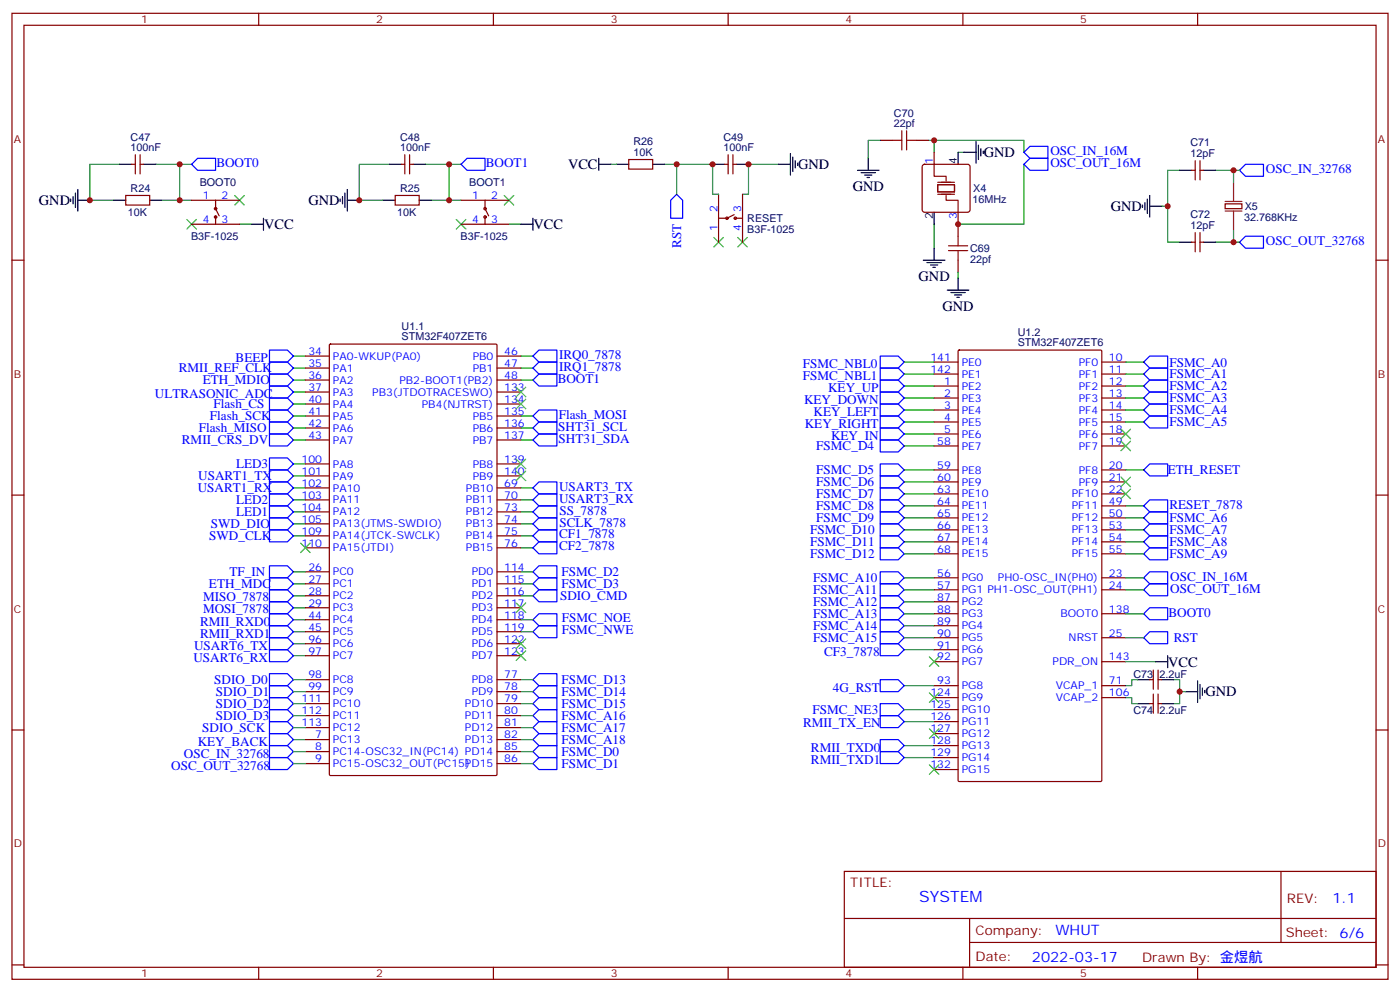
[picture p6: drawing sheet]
<svg xmlns="http://www.w3.org/2000/svg" width="412mm" height="292mm" viewBox="0 0 412 292" stroke-linecap="round" stroke-linejoin="round" font-family="sans-serif">
<g fill="none" stroke="#870000" stroke-width=".35">
<path d="M3.5 3.9h405.4v284.4h-405.4zM7.1 7.4h398.2v277.3h-398.2zM76.2 3.9v3.5M145.3 3.9v3.5M214.5 3.9v3.5M283.6 3.9v3.5M352.8 3.9v3.5M37 57.5h7.1v2.9h-7.1zM38.8 48.4h1.1M39.9 45.5v5.7M41.3 45.5v5.7M41.3 48.4h1"/>
<path d="M56.4 58.9h14.2M63.5 58.9v2.5l1.1 2.1M116.4 57.5h7.1v2.9h-7.1zM118.2 48.4h1M119.2 45.5v5.7M120.6 48.4h1.1M120.6 45.5v5.7M135.8 58.9h14.1M142.9 58.9v2.5l1 2.1M185.2 47h7.1v2.8h-7.1zM211.7 57.2v14.1M213.4 48.4h1.1"/>
<path d="M214.5 45.5v5.7M215.9 48.4h1.1M215.9 45.5v5.7M218.7 57.2v14.1M259.3 41.3h3.5M269.9 41.3h3.5M271.9 48.6l.4-.2h12.7l.5 .2 .3 .5v12.7l-.3 .5-.5 .2h-12.7l-.5-.3-.2-.4v-12.7zM275.2 44.8v3.6M351 50.1h1.1M352.1 47.3v5.7M353.5 47.3v5.7M353.5 50.1h1"/>
<path d="M3.5 76.6h3.6M56.4 66h14.2M63.5 63.5v2.5M135.8 66h14.1M142.9 63.5v2.5M216.3 63.2l-2.2 1h-2.4M216.3 64.2h2.4M282.2 62.5v7M282.2 76.6v3.5M351 71.3h1.1M352.1 68.5v5.6M353.5 68.5v5.6"/>
<path d="M353.5 71.3h1M360.9 60h4.9v1.4h-4.9zM405.3 76.6h3.6M90 104.8h7M90 108.3h7M90 111.9h7M90 115.4h7M90 118.9h7M97.1 101.5l.3-.2h48.6l.4 .2v126.4l-.2 .3-48.8 .1-.3-.2zM146.4 104.8h7.1M146.4 108.3h7.1M146.4 111.9h7.1"/>
<path d="M146.4 115.4h7.1M146.4 118.9h7.1M275.2 113.6h7M275.2 117.2h7M275.2 106.6h7M275.2 110.1h7M282.3 103.2l.3-.2h41.6l.3 .2 .1 126.5-.2 .3h-41.8l-.3-.1zM324.6 113.6h7M324.6 117.2h7M324.6 106.6h7M324.6 110.1h7M90 122.4h7"/>
<path d="M90 126h7M90 129.5h7M90 136.6h7M146.4 122.4h7.1M146.4 126h7.1M146.4 129.5h7.1M146.4 136.6h7.1M275.2 120.7h7M275.2 124.2h7M275.2 127.7h7M275.2 131.3h7M275.2 138.3h7"/>
<path d="M324.6 120.7h7M324.6 124.2h7M324.6 127.7h7M324.6 131.3h7M324.6 138.3h7M3.5 145.7h3.6M90 143.6h7M90 147.1h7M90 150.7h7M90 154.2h7M90 157.7h7M90 140.1h7"/>
<path d="M146.4 143.6h7.1M146.4 147.1h7.1M146.4 150.7h7.1M146.4 154.2h7.1M146.4 157.7h7.1M146.4 140.1h7.1M275.2 141.9h7M275.2 145.4h7M275.2 148.9h7M275.2 152.4h7M275.2 156h7M275.2 159.5h7"/>
<path d="M324.6 141.9h7M324.6 145.4h7M324.6 148.9h7M324.6 152.4h7M324.6 156h7M324.6 159.5h7M405.3 145.7h3.6M90 161.3h7M90 168.3h7M90 171.8h7M90 175.4h7M90 178.9h7"/>
<path d="M146.4 161.3h7.1M146.4 168.3h7.1M146.4 171.8h7.1M146.4 175.4h7.1M146.4 178.9h7.1M275.2 170.1h7M275.2 173.6h7M275.2 177.1h7M275.2 163h7M324.6 170.1h7M324.6 173.6h7M324.6 163h7"/>
<path d="M90 182.4h7M90 185.9h7M90 189.5h7M90 193h7M146.4 182.4h7.1M146.4 185.9h7.1M146.4 189.5h7.1M146.4 193h7.1M275.2 180.7h7M275.2 184.2h7M275.2 187.7h7M275.2 191.2h7"/>
<path d="M275.2 194.8h7M324.6 180.7h7M324.6 187.7h7M324.6 194.8h7M339.7 197.2v5.7M341.1 197.2v5.7M3.5 214.9h3.6M90 217.7h7M90 200.1h7M90 203.6h7M90 207.1h7M90 210.6h7"/>
<path d="M90 214.2h7M146.4 217.7h7.1M146.4 200.1h7.1M146.4 203.6h7.1M146.4 207.1h7.1M146.4 210.6h7.1M146.4 214.2h7.1M275.2 201.8h7M275.2 205.4h7M275.2 208.9h7M275.2 212.4h7M275.2 215.9h7"/>
<path d="M275.2 219.5h7M324.6 201.8h7M324.6 205.4h7M338.7 200.1h1M338.7 207.1h1M339.7 204.3v5.6M341.1 200.1h1.1M341.1 207.1h1.1M341.1 204.3v5.6M405.3 214.9h3.6M90 221.2h7M90 224.8h7"/>
<path d="M146.4 221.2h7.1M146.4 224.8h7.1M275.2 223h7M275.2 226.5h7M248.7 256.5h156.6v28.2h-156.6zM377.3 256.5v20.9M248.7 270.4h156.5M285.6 277.4h119.6M285.6 270.4v14.1M3.5 284h3.6M76.2 284.7v3.6M145.3 284.7v3.6"/>
<path d="M214.5 284.7v3.6M283.6 284.7v3.6M352.8 284.7v3.6M405.3 284h3.6"/>
<circle cx="63.5" cy="63.9" r=".35"/>
<circle cx="63.5" cy="61.4" r=".35"/>
<circle cx="142.9" cy="61.4" r=".35"/>
<circle cx="142.9" cy="63.9" r=".35"/>
<circle cx="214.1" cy="64.2" r=".35"/>
<circle cx="216.6" cy="64.2" r=".35"/>
</g>
<g fill="none" stroke="#3c3" stroke-width=".35">
<path d="M69.1 57.5l2.9 2.9M72 57.5l-2.9 2.9M148.5 57.5l2.8 2.9M151.3 57.5l-2.8 2.9M55 64.6l2.9 2.8M57.9 64.6l-2.9 2.8M134.4 64.6l2.8 2.8M137.2 64.6l-2.8 2.8M210.3 69.9l2.8 2.8M213.1 69.9l-2.8 2.8M217.3 69.9l2.8 2.8M220.1 69.9l-2.8 2.8"/>
<path d="M152 117.5l2.9 2.8M152 114l2.9 2.8M154.9 117.5l-2.9 2.8M154.9 114l-2.9 2.8M152 135.1l2.9 2.9M152 138.7l2.9 2.8M154.9 135.1l-2.9 2.9M154.9 138.7l-2.9 2.8M330.2 126.3l2.8 2.9M330.2 129.9l2.8 2.8M333 126.3l-2.8 2.9M333 129.9l-2.8 2.8"/>
<path d="M88.5 159.8l2.9 2.9M91.4 159.8l-2.9 2.9M330.2 140.4l2.8 2.9M330.2 144l2.8 2.8M333 140.4l-2.8 2.9M333 144l-2.8 2.8M152 177.5l2.9 2.8M154.9 177.5l-2.9 2.8M152 191.6l2.9 2.8M152 188.1l2.9 2.8M154.9 191.6l-2.9 2.8M154.9 188.1l-2.9 2.8"/>
<path d="M273.8 193.4l2.8 2.8M276.6 193.4l-2.8 2.8M273.8 203.9l2.8 2.9M273.8 214.5l2.8 2.8M276.6 203.9l-2.8 2.9M276.6 214.5l-2.8 2.8M273.8 225.1l2.8 2.8M276.6 225.1l-2.8 2.8"/>
</g>
<g fill="none" stroke="#008700" stroke-width=".35">
<path d="M35.3 48.4h-8.8v10.5h7M45.9 48.4h10.5M52.9 48.4v10.5h-5.3M52.9 58.9h3.5M114.7 48.4h-8.9v10.5h7.1M125.2 48.4h10.6M132.3 48.4v10.5h-5.3M132.3 58.9h3.5M179.9 48.4h1.8M195.8 48.4h14.1v8.8h1.8M199.3 48.4v8.8M229.3 48.4h-8.8v8.8h-1.8"/>
<path d="M259.3 41.3h-3.5v5.3M273.4 41.3h1.8v3.5M275.2 41.3h26.4v3.5M282.2 44.8h1.8M301.6 48.4v17.6h-19.4M347.5 50.1h-3.5v10.6h-1.8M358.1 50.1h5.3v3.6M363.4 50.1h1.7M70.6 66h3.5M149.9 66h3.6M275.2 66v7.1M344 60.7v10.6h3.5"/>
<path d="M363.4 67.8v3.5h-5.3M363.4 71.3h1.7M282.2 80.1v1.8M86.4 115.4h3.6M86.4 108.3h3.6M86.4 104.8h3.6M86.4 111.9h3.6M86.4 118.9h3.6M153.5 108.3h3.5M153.5 104.8h3.5M153.5 111.9h3.5M266.3 117.2h8.9"/>
<path d="M266.3 113.6h8.9M266.3 106.6h8.9M266.3 110.1h8.9M331.6 117.2h5.3M331.6 113.6h5.3M331.6 106.6h5.3M331.6 110.1h5.3M86.4 136.6h3.6M86.4 129.5h3.6M86.4 126h3.6M86.4 122.4h3.6M153.5 129.5h3.5"/>
<path d="M153.5 126h3.5M153.5 122.4h3.5M266.3 127.7h8.9M266.3 124.2h8.9M266.3 120.7h8.9M266.3 131.3h8.9M266.3 138.3h8.9M331.6 124.2h5.3M331.6 120.7h5.3M331.6 138.3h5.3M86.4 157.7h3.6M86.4 154.2h3.6"/>
<path d="M86.4 150.7h3.6M86.4 147.1h3.6M86.4 143.6h3.6M86.4 140.1h3.6M153.5 157.7h3.5M153.5 154.2h3.5M153.5 150.7h3.5M153.5 147.1h3.5M153.5 143.6h3.5M266.3 148.9h8.9M266.3 141.9h8.9M266.3 145.4h8.9"/>
<path d="M266.3 152.4h8.9M266.3 156h8.9M266.3 159.5h8.9M331.6 148.9h5.3M331.6 152.4h5.3M331.6 156h5.3M331.6 159.5h5.3M86.4 178.9h3.6M86.4 175.4h3.6M86.4 171.8h3.6M86.4 168.3h3.6M153.5 161.3h3.5"/>
<path d="M153.5 175.4h3.5M153.5 171.8h3.5M153.5 168.3h3.5M266.3 163h8.9M266.3 170.1h8.9M266.3 173.6h8.9M266.3 177.1h8.9M331.6 163h5.3M331.6 170.1h5.3M331.6 173.6h5.3M86.4 185.9h3.6M86.4 182.4h3.6"/>
<path d="M86.4 193h3.6M86.4 189.5h3.6M153.5 185.9h3.5M153.5 182.4h3.5M266.3 191.2h8.9M266.3 180.7h8.9M266.3 184.2h8.9M266.3 187.7h8.9M331.6 180.7h5.3M331.6 187.7h5.3M331.6 194.8h8.8M86.4 217.7h3.6"/>
<path d="M86.4 200.1h3.6M86.4 203.6h3.6M86.4 207.1h3.6M86.4 210.6h3.6M86.4 214.2h3.6M153.5 217.7h3.5M153.5 200.1h3.5M153.5 203.6h3.5M153.5 207.1h3.5M153.5 210.6h3.5M153.5 214.2h3.5M266.3 201.8h8.9"/>
<path d="M266.3 219.5h8.9M266.3 212.4h8.9M266.3 208.9h8.9M331.6 205.4h1.8v1.7h1.7M335.1 200.1h-1.7v1.7h-1.8M345.7 200.1h1.8v3.5h1.7M347.5 203.6v3.5h-1.8M86.4 221.2h3.6M86.4 224.8h3.6M153.5 221.2h3.5M153.5 224.8h3.5M266.3 223h8.9"/>
</g>
<g fill="none" stroke="#000" stroke-width=".35">
<path d="M20.8 58.6v.7M21.5 57.9v2.1M22.2 56.8v4.3M22.9 58.9h3.6M22.9 55.8v6.3M33.5 58.9h3.5M35.3 48.4h3.5M42.3 48.4h3.6M44.1 58.9h3.5M100.2 58.6v.7M100.9 57.9v2.1M101.6 56.8v4.3"/>
<path d="M102.3 58.9h3.5M102.3 55.8v6.3M112.9 58.9h3.5M114.7 48.4h3.5M121.7 48.4h3.5M123.5 58.9h3.5M176.4 48.4h3.5M176.4 46.6v3.5M181.7 48.4h3.5M192.3 48.4h3.5M209.9 48.4h3.5M217 48.4h3.5"/>
<path d="M229.3 48.4h3.5M232.8 45.2v6.3M233.5 46.2v4.3M234.2 47.3v2.1M234.9 48v.7M252.6 50.1h6.3M253.6 50.8h4.3M254.7 51.5h2.1M255.4 52.2h.7M255.8 46.6v3.5M282.2 44.8v3.6M284 44.8h3.5"/>
<path d="M287.5 41.7v6.3M288.2 42.7v4.3M288.9 43.8v2.1M289.6 44.5v.7M337.3 59.7v2.1M338 58.6v4.2M338.7 57.5v6.4M347.5 50.1h3.5M354.5 50.1h3.6M74.1 66h3.5M77.6 64.2v3.6M153.5 66h3.5"/>
<path d="M157 64.2v3.6M272 76.6h6.3M273 77.3h4.3M274.1 78h2.1M274.8 78.7h.7M275.2 62.5v3.5M275.2 73.1v3.5M336.5 60.4v.7M338.7 60.7h3.5M347.5 71.3h3.5M354.5 71.3h3.6M279 85.4h6.4"/>
<path d="M280.1 86.1h4.2M281.2 86.8h2.1M281.9 87.5h.7M282.2 81.9v3.5M340.4 194.8h3.6M344 193v3.5M335.1 200.1h3.6M335.1 207.1h3.6M342.2 200.1h3.5M342.2 207.1h3.5M349.2 203.6h3.6M352.8 200.4v6.4"/>
<path d="M353.5 201.5v4.2M354.2 202.5v2.1M354.9 203.2v.7"/>
</g>
<g fill="none" stroke="#00f" stroke-width=".35">
<path d="M56.4 48.4l1.8-1.8h5.3v3.5h-5.3zM135.8 48.4l1.8-1.8h5.3v3.5h-5.3zM199.3 57.2l1.8 1.7v5.3h-3.5v-5.3zM301.6 44.8l1.8-1.7h5.3v3.5h-5.3zM303.4 46.6h5.3v3.5h-5.3l-1.8-1.7zM365.1 50.1l1.8-1.7h5.3v3.5h-5.3zM365.1 71.3l1.8-1.8h5.3v3.6h-5.3zM79.4 113.6h5.3l1.7 1.8-1.7 1.8h-5.3zM79.4 103h5.3l1.7 1.8-1.7 1.8h-5.3zM79.4 110.1h5.3l1.7 1.8-1.7 1.7h-5.3zM79.4 106.6h5.3l1.7 1.7-1.7 1.8h-5.3zM79.4 117.2h5.3l1.7 1.7-1.7 1.8h-5.3z"/>
<path d="M157 108.3l1.7-1.7h5.3v3.5h-5.3zM157 104.8l1.7-1.8h5.3v3.6h-5.3zM157 111.9l1.7-1.8h5.3v3.5h-5.3zM259.3 118.9h5.3l1.7 1.8-1.7 1.7h-5.3zM259.3 115.4h5.3l1.7 1.8-1.7 1.7h-5.3zM259.3 111.9h5.3l1.7 1.7-1.7 1.8h-5.3zM259.3 108.3h5.3l1.7 1.8-1.7 1.8h-5.3zM259.3 104.8h5.3l1.7 1.8-1.7 1.7h-5.3zM336.9 110.1l1.8-1.8h5.3v3.6h-5.3zM336.9 113.6l1.8-1.7h5.3v3.5h-5.3zM338.7 104.8h5.3v3.5h-5.3l-1.8-1.7zM338.7 115.4h5.3v3.5h-5.3l-1.8-1.7z"/>
<path d="M79.4 134.8h5.3l1.7 1.8-1.7 1.7h-5.3zM79.4 127.7h5.3l1.7 1.8-1.7 1.8h-5.3zM79.4 138.3h5.3l1.7 1.8-1.7 1.8h-5.3zM79.4 120.7h5.3l1.7 1.7-1.7 1.8h-5.3zM79.4 124.2h5.3l1.7 1.8-1.7 1.7h-5.3zM157 129.5l1.7-1.8h5.3v3.6h-5.3zM157 126l1.7-1.8h5.3v3.5h-5.3zM157 122.4l1.7-1.7h5.3v3.5h-5.3zM259.3 126h5.3l1.7 1.7-1.7 1.8h-5.3zM259.3 122.4h5.3l1.7 1.8-1.7 1.8h-5.3zM259.3 129.5h5.3l1.7 1.8-1.7 1.7h-5.3zM259.3 136.6h5.3l1.7 1.7-1.7 1.8h-5.3z"/>
<path d="M336.9 120.7l1.8-1.8h5.3v3.5h-5.3zM336.9 138.3l1.8-1.7h5.3v3.5h-5.3zM338.7 122.4h5.3v3.6h-5.3l-1.8-1.8zM79.4 145.4h5.3l1.7 1.7-1.7 1.8h-5.3zM79.4 148.9h5.3l1.7 1.8-1.7 1.7h-5.3zM79.4 156h5.3l1.7 1.7-1.7 1.8h-5.3zM79.4 152.4h5.3l1.7 1.8-1.7 1.8h-5.3zM79.4 141.9h5.3l1.7 1.7-1.7 1.8h-5.3zM157 157.7l1.7-1.7h5.3v3.5h-5.3zM157 154.2l1.7-1.8h5.3v3.6h-5.3zM157 150.7l1.7-1.8h5.3v3.5h-5.3zM157 147.1l1.7-1.7h5.3v3.5h-5.3z"/>
<path d="M157 143.6l1.7-1.7h5.3v3.5h-5.3zM158.7 159.5h5.3v3.5h-5.3l-1.7-1.7zM259.3 140.1h5.3l1.7 1.8-1.7 1.7h-5.3zM259.3 143.6h5.3l1.7 1.8-1.7 1.7h-5.3zM259.3 147.1h5.3l1.7 1.8-1.7 1.8h-5.3zM259.3 150.7h5.3l1.7 1.7-1.7 1.8h-5.3zM259.3 154.2h5.3l1.7 1.8-1.7 1.7h-5.3zM259.3 157.7h5.3l1.7 1.8-1.7 1.8h-5.3zM336.9 152.4l1.8-1.7h5.3v3.5h-5.3zM336.9 159.5l1.8-1.8h5.3v3.6h-5.3zM338.7 147.1h5.3v3.6h-5.3l-1.8-1.8zM338.7 154.2h5.3v3.5h-5.3l-1.8-1.7z"/>
<path d="M79.4 177.1h5.3l1.7 1.8-1.7 1.8h-5.3zM79.4 173.6h5.3l1.7 1.8-1.7 1.7h-5.3zM79.4 170.1h5.3l1.7 1.7-1.7 1.8h-5.3zM79.4 166.5h5.3l1.7 1.8-1.7 1.8h-5.3zM157 168.3l1.7-1.8h5.3v3.6h-5.3zM157 171.8l1.7-1.7h5.3v3.5h-5.3zM157 175.4l1.7-1.8h5.3v3.5h-5.3zM259.3 168.3h5.3l1.7 1.8-1.7 1.7h-5.3zM259.3 171.8h5.3l1.7 1.8-1.7 1.8h-5.3zM259.3 175.4h5.3l1.7 1.7-1.7 1.8h-5.3zM259.3 178.9h5.3l1.7 1.8-1.7 1.7h-5.3zM259.3 161.3h5.3l1.7 1.7-1.7 1.8h-5.3z"/>
<path d="M336.9 163l1.8-1.7h5.3v3.5h-5.3zM336.9 170.1l1.8-1.8h5.3v3.5h-5.3zM338.7 171.8h5.3v3.6h-5.3l-1.8-1.8zM79.4 184.2h5.3l1.7 1.7-1.7 1.8h-5.3zM79.4 180.7h5.3l1.7 1.7-1.7 1.8h-5.3zM79.4 191.2h5.3l1.7 1.8-1.7 1.8h-5.3zM79.4 187.7h5.3l1.7 1.8-1.7 1.7h-5.3zM79.4 198.3h5.3l1.7 1.8-1.7 1.7h-5.3zM157 185.9l1.7-1.7h5.3v3.5h-5.3zM157 182.4l1.7-1.7h5.3v3.5h-5.3zM259.3 189.5h5.3l1.7 1.7-1.7 1.8h-5.3zM259.3 182.4h5.3l1.7 1.8-1.7 1.7h-5.3z"/>
<path d="M259.3 185.9h5.3l1.7 1.8-1.7 1.8h-5.3zM336.9 180.7l1.8-1.8h5.3v3.5h-5.3zM338.7 185.9h5.3v3.6h-5.3l-1.8-1.8zM79.4 215.9h5.3l1.7 1.8-1.7 1.8h-5.3zM79.4 201.8h5.3l1.7 1.8-1.7 1.8h-5.3zM79.4 205.4h5.3l1.7 1.7-1.7 1.8h-5.3zM79.4 208.9h5.3l1.7 1.7-1.7 1.8h-5.3zM79.4 212.4h5.3l1.7 1.8-1.7 1.7h-5.3zM79.4 219.5h5.3l1.7 1.7-1.7 1.8h-5.3zM157 214.2l1.7-1.8h5.3v3.5h-5.3zM157 217.7l1.7-1.8h5.3v3.6h-5.3zM157 200.1l1.7-1.8h5.3v3.5h-5.3z"/>
<path d="M157 203.6l1.7-1.8h5.3v3.6h-5.3zM157 207.1l1.7-1.7h5.3v3.5h-5.3zM158.7 208.9h5.3v3.5h-5.3l-1.7-1.8zM259.3 200.1h5.3l1.7 1.7-1.7 1.8h-5.3zM259.3 217.7h5.3l1.7 1.8-1.7 1.7h-5.3zM259.3 210.6h5.3l1.7 1.8-1.7 1.8h-5.3zM259.3 207.1h5.3l1.7 1.8-1.7 1.7h-5.3zM79.4 223h5.3l1.7 1.8-1.7 1.7h-5.3zM157 221.2l1.7-1.7h5.3v3.5h-5.3zM157 224.8l1.7-1.8h5.3v3.5h-5.3zM259.3 221.2h5.3l1.7 1.8-1.7 1.8h-5.3z"/>
</g>
<path d="M265.6 38.5v5.6M267.1 38.5v5.6M262.8 41.3h2.8M267.1 41.3h2.8M279.4 72.4h5.6M279.4 73.8h5.6M282.2 69.5v2.9M282.2 73.8v2.8" fill="none" stroke="#a10000" stroke-width=".35"/>
<path d="M275.2 48.4v3.5h3.5v1.4M276.2 54.4h5v2.1h-5zM276.2 53.7h5M276.2 57.2h5M278.7 57.5v1.4h3.5v3.6" fill="none" stroke="#870012" stroke-width=".35"/>
<path d="M360.9 59.3h4.9M363.4 53.7v5.6M360.9 62.1h4.9M363.4 62.1v5.7" fill="none" stroke="#8c2424" stroke-width=".35"/>
<g fill="#c00">
<circle cx="52.9" cy="58.9" r=".88"/>
<circle cx="26.5" cy="58.9" r=".88"/>
<circle cx="52.9" cy="48.4" r=".88"/>
<circle cx="132.3" cy="58.9" r=".88"/>
<circle cx="105.8" cy="58.9" r=".88"/>
<circle cx="132.3" cy="48.4" r=".88"/>
<circle cx="220.5" cy="48.4" r=".88"/>
<circle cx="199.3" cy="48.4" r=".88"/>
<circle cx="209.9" cy="48.4" r=".88"/>
<circle cx="282.2" cy="66" r=".88"/>
<circle cx="275.2" cy="41.3" r=".88"/>
<circle cx="344" cy="60.7" r=".88"/>
<circle cx="363.4" cy="50.1" r=".88"/>
<circle cx="363.4" cy="71.3" r=".88"/>
<circle cx="347.5" cy="203.6" r=".88"/>
</g>
<text font-size="4.6" fill="#00f" x="270.8" y="265.5">SYSTEM</text>
<g font-size="4.2">
<text x="289.8" y="46.2">GND</text>
<text x="167.3" y="49.9">VCC</text>
<text x="235.1" y="49.8">GND</text>
<text x="251.2" y="56.2">GND</text>
<text x="11.5" y="60.4">GND</text>
<text x="90.8" y="60.4">GND</text>
<text x="327.2" y="62.2">GND</text>
<text x="77.8" y="67.4">VCC</text>
<text x="157.2" y="67.4">VCC</text>
<text x="270.6" y="82.7">GND</text>
<text x="277.6" y="91.5">GND</text>
<text x="344.1" y="196.2">VCC</text>
<text x="355.1" y="205">GND</text>
</g>
<g font-size="4.2" fill="#00f">
<text x="392.5" y="265.8">1.1</text>
<text x="310.9" y="275.3">WHUT</text>
<text x="304" y="283.1">2022-03-17</text>
</g>
<g font-size="3.9" fill="#00f">
<text x="309.4" y="45.7">OSC_IN_16M</text>
<text x="63.7" y="49.2">BOOT0</text>
<text x="143.1" y="49.2">BOOT1</text>
<text x="309.4" y="49.2">OSC_OUT_16M</text>
<text x="372.9" y="51">OSC_IN_32768</text>
<text x="200.6" y="73" transform="rotate(-90 200.6 73)">RST</text>
<text x="372.9" y="72.2">OSC_OUT_32768</text>
<text x="69.4" y="106.6">BEEP</text>
<text x="164.7" y="105.6">IRQ0_7878</text>
<text x="344.5" y="107.9">FSMC_A0</text>
<text x="52.7" y="109.6">RMII_REF_CLK</text>
<text x="59.7" y="113.1">ETH_MDIO</text>
<text x="164.3" y="112.7">BOOT1</text>
<text x="164.7" y="109.1">IRQ1_7878</text>
<text x="236.5" y="111.9">FSMC_NBL1</text>
<text x="236.5" y="108.4">FSMC_NBL0</text>
<text x="344.5" y="111.4">FSMC_A1</text>
<text x="45.6" y="117.2">ULTRASONIC_ADC</text>
<text x="236.8" y="118.9">KEY_DOWN</text>
<text x="243.9" y="115.4">KEY_UP</text>
<text x="344.5" y="114.9">FSMC_A2</text>
<text x="344.5" y="118.4">FSMC_A3</text>
<text x="61.8" y="123.7">Flash_SCK</text>
<text x="62.9" y="120.2">Flash_CS</text>
<text x="164.6" y="123.2">Flash_MOSI</text>
<text x="237.1" y="126">KEY_RIGHT</text>
<text x="239.6" y="122.4">KEY_LEFT</text>
<text x="344.5" y="121.9">FSMC_A4</text>
<text x="344.5" y="125.5">FSMC_A5</text>
<text x="53.6" y="130.8">RMII_CRS_DV</text>
<text x="58.5" y="127.2">Flash_MISO</text>
<text x="164.5" y="126.8">SHT31_SCL</text>
<text x="164.5" y="130.3">SHT31_SDA</text>
<text x="244.8" y="129.5">KEY_IN</text>
<text x="69.5" y="137.8">LED3</text>
<text x="240.4" y="132.5">FSMC_D4</text>
<text x="58.4" y="141.4">USART1_TX</text>
<text x="240.4" y="139.6">FSMC_D5</text>
<text x="240.4" y="143.1">FSMC_D6</text>
<text x="344" y="139.6">ETH_RESET</text>
<text x="58.3" y="144.9">USART1_RX</text>
<text x="69.5" y="148.4">LED2</text>
<text x="164.7" y="148">USART3_RX</text>
<text x="164.7" y="144.5">USART3_TX</text>
<text x="240.4" y="146.6">FSMC_D7</text>
<text x="344.5" y="149.8">RESET_7878</text>
<text x="62.1" y="155.5">SWD_DIO</text>
<text x="69.5" y="151.9">LED1</text>
<text x="164.8" y="155.1">SCLK_7878</text>
<text x="164.8" y="151.5">SS_7878</text>
<text x="240.4" y="150.2">FSMC_D8</text>
<text x="240.4" y="153.7">FSMC_D9</text>
<text x="344.5" y="153.7">FSMC_A6</text>
<text x="61.6" y="159">SWD_CLK</text>
<text x="164.7" y="158.5">CF1_7878</text>
<text x="238.7" y="157.2">FSMC_D10</text>
<text x="238.7" y="160.8">FSMC_D11</text>
<text x="344.5" y="157.2">FSMC_A7</text>
<text x="344.5" y="160.8">FSMC_A8</text>
<text x="164.7" y="162">CF2_7878</text>
<text x="238.7" y="164.3">FSMC_D12</text>
<text x="344.5" y="164.3">FSMC_A9</text>
<text x="61.6" y="173.1">ETH_MDC</text>
<text x="67.6" y="169.6">TF_IN</text>
<text x="165.4" y="169.6">FSMC_D2</text>
<text x="165.4" y="173.2">FSMC_D3</text>
<text x="239.5" y="171.3">FSMC_A10</text>
<text x="344.7" y="170.9">OSC_IN_16M</text>
<text x="59.8" y="177">MISO_7878</text>
<text x="165" y="176.6">SDIO_CMD</text>
<text x="239.5" y="174.9">FSMC_A11</text>
<text x="239.5" y="178.4">FSMC_A12</text>
<text x="344.7" y="174.5">OSC_OUT_16M</text>
<text x="58.9" y="184.2">RMII_RXD0</text>
<text x="59.8" y="180.5">MOSI_7878</text>
<text x="165.5" y="183.1">FSMC_NOE</text>
<text x="239.5" y="181.9">FSMC_A13</text>
<text x="239.5" y="185.5">FSMC_A14</text>
<text x="344.2" y="181.5">BOOT0</text>
<text x="57.2" y="191.2">USART6_TX</text>
<text x="58.9" y="187.7">RMII_RXD1</text>
<text x="165.5" y="186.7">FSMC_NWE</text>
<text x="239.5" y="189">FSMC_A15</text>
<text x="345.8" y="188.9">RST</text>
<text x="57" y="194.8">USART6_RX</text>
<text x="242.8" y="193">CF3_7878</text>
<text x="63.1" y="201.3">SDIO_D0</text>
<text x="165.4" y="201.4">FSMC_D13</text>
<text x="245.4" y="203.6">4G_RST</text>
<text x="63.6" y="204.9">SDIO_D1</text>
<text x="63.6" y="208.4">SDIO_D2</text>
<text x="165.4" y="204.9">FSMC_D14</text>
<text x="165.4" y="208.4">FSMC_D15</text>
<text x="59.6" y="215.4">SDIO_SCK</text>
<text x="63.6" y="211.9">SDIO_D3</text>
<text x="165.4" y="212">FSMC_A16</text>
<text x="165.4" y="215.5">FSMC_A17</text>
<text x="236.6" y="214.1">RMII_TX_EN</text>
<text x="239.3" y="210.1">FSMC_NE3</text>
<text x="58.2" y="219.5">KEY_BACK</text>
<text x="165.4" y="219">FSMC_A18</text>
<text x="238.9" y="221.2">RMII_TXD0</text>
<text x="50.4" y="226.5">OSC_OUT_32768</text>
<text x="54.2" y="223">OSC_IN_32768</text>
<text x="165.4" y="222.5">FSMC_D0</text>
<text x="165.4" y="226.1">FSMC_D1</text>
<text x="238.9" y="224.8">RMII_TXD1</text>
</g>
<g font-size="3.9" fill="#800">
<text x="250.5" y="261.1">TITLE:</text>
<text x="379.1" y="265.8">REV:</text>
<text x="287.4" y="275.3">Company:</text>
<text x="378.7" y="275.9">Sheet: 6/6</text>
<text x="287.4" y="283">Date:</text>
<text x="336.4" y="283.1">Drawn By: 金煜航</text>
</g>
<g font-size="3.2" fill="#800">
<text x="41.6" y="6.9">1</text>
<text x="110.8" y="6.9">2</text>
<text x="179.9" y="6.9">3</text>
<text x="249.1" y="6.9">4</text>
<text x="318.2" y="6.9">5</text>
<text x="4.1" y="42">A</text>
<text x="405.9" y="42">A</text>
<text x="4.1" y="111.2">B</text>
<text x="405.9" y="111.2">B</text>
<text x="4.1" y="180.3">C</text>
<text x="405.9" y="180.3">C</text>
<text x="4.1" y="249.4">D</text>
<text x="405.9" y="249.4">D</text>
<text x="41.6" y="287.7">1</text>
<text x="110.8" y="287.7">2</text>
<text x="179.9" y="287.7">3</text>
<text x="249.1" y="287.7">4</text>
<text x="318.2" y="287.7">5</text>
</g>
<g font-size="3.2" fill="#000080">
<text x="263.3" y="34.4">C70</text>
<text x="38.5" y="41.4">C47</text>
<text x="117.8" y="41.4">C48</text>
<text x="213.1" y="41.4">C49</text>
<text x="263.3" y="37.4">22pf</text>
<text x="38.5" y="44.5">100nF</text>
<text x="117.8" y="44.5">100nF</text>
<text x="186.6" y="45.9">10K</text>
<text x="186.6" y="42.7">R26</text>
<text x="213.1" y="44.5">100nF</text>
<text x="350.7" y="46.2">12pF</text>
<text x="350.7" y="43.1">C71</text>
<text x="38.5" y="56.6">R24</text>
<text x="58.8" y="54.8">BOOT0</text>
<text x="117.8" y="56.6">R25</text>
<text x="138.2" y="54.8">BOOT1</text>
<text x="286.5" y="59.7">16MHz</text>
<text x="286.7" y="56.6">X4</text>
<text x="37.6" y="63.6">10K</text>
<text x="117" y="63.6">10K</text>
<text x="220.1" y="65.4">RESET</text>
<text x="350.7" y="64.2">C72</text>
<text x="366.5" y="65">32.768KHz</text>
<text x="366.7" y="61.8">X5</text>
<text x="56.3" y="70.7">B3F-1025</text>
<text x="135.7" y="70.7">B3F-1025</text>
<text x="220.1" y="68.5">B3F-1025</text>
<text x="350.7" y="67.4">12pF</text>
<text x="285.8" y="77.3">22pf</text>
<text x="285.8" y="74.3">C69</text>
<text x="118.3" y="100.2">STM32F407ZET6</text>
<text x="118.3" y="97">U1.1</text>
<text x="299.8" y="102">STM32F407ZET6</text>
<text x="299.8" y="98.8">U1.2</text>
<text x="333.9" y="199.4">C73</text>
<text x="341.5" y="199.4">2.2uF</text>
<text x="333.9" y="210">C74</text>
<text x="341.5" y="210">2.2uF</text>
</g>
<g font-size="3.2" fill="#00f">
<text x="274.8" y="48.4" transform="rotate(-90 274.8 48.4)">1</text>
<text x="59.7" y="58.6">1</text>
<text x="65.3" y="58.6">2</text>
<text x="139.1" y="58.6">1</text>
<text x="144.6" y="58.6">2</text>
<text x="59.7" y="65.7">4</text>
<text x="65.3" y="65.7">3</text>
<text x="139.1" y="65.7">4</text>
<text x="144.6" y="65.7">3</text>
<text x="211.3" y="62.5" transform="rotate(-90 211.3 62.5)">2</text>
<text x="218.4" y="62.5" transform="rotate(-90 218.4 62.5)">3</text>
<text x="281.9" y="64.5" transform="rotate(-90 281.9 64.5)">3</text>
<text x="211.3" y="68" transform="rotate(-90 211.3 68)">1</text>
<text x="218.4" y="68" transform="rotate(-90 218.4 68)">4</text>
<text x="90.9" y="104.5">34</text>
<text x="90.9" y="108">35</text>
<text x="98.1" y="105.9">PA0-WKUP(PA0)</text>
<text x="139.2" y="105.9">PB0</text>
<text x="148.5" y="104.5">46</text>
<text x="148.5" y="108">47</text>
<text x="274.1" y="106.2">141</text>
<text x="283.3" y="107.6">PE0</text>
<text x="317.7" y="107.6">PF0</text>
<text x="326.7" y="106.2">10</text>
<text x="90.9" y="111.5">36</text>
<text x="98.1" y="109.4">PA1</text>
<text x="98.1" y="112.9">PA2</text>
<text x="117.7" y="112.9">PB2-BOOT1(PB2)</text>
<text x="139.2" y="109.4">PB1</text>
<text x="148.5" y="111.5">48</text>
<text x="274.1" y="109.7">142</text>
<text x="278.1" y="113.3">1</text>
<text x="283.3" y="111.2">PE1</text>
<text x="317.7" y="111.2">PF1</text>
<text x="326.7" y="109.7">11</text>
<text x="326.7" y="113.3">12</text>
<text x="90.9" y="115">37</text>
<text x="90.9" y="118.6">40</text>
<text x="98.1" y="116.5">PA3</text>
<text x="98.1" y="120">PA4</text>
<text x="109.7" y="116.5">PB3(JTDOTRACESWO)</text>
<text x="124.3" y="120">PB4(NJTRST)</text>
<text x="148.5" y="115">133</text>
<text x="148.5" y="118.6">134</text>
<text x="278.1" y="116.8">2</text>
<text x="283.3" y="114.7">PE2</text>
<text x="283.3" y="118.2">PE3</text>
<text x="317.7" y="114.7">PF2</text>
<text x="317.7" y="118.2">PF3</text>
<text x="326.7" y="116.8">13</text>
<text x="90.9" y="122.1">41</text>
<text x="90.9" y="125.6">42</text>
<text x="98.1" y="123.5">PA5</text>
<text x="139.2" y="123.5">PB5</text>
<text x="148.5" y="122.1">135</text>
<text x="148.5" y="125.6">136</text>
<text x="278.1" y="120.3">3</text>
<text x="278.1" y="123.9">4</text>
<text x="283.3" y="121.7">PE4</text>
<text x="283.3" y="125.3">PE5</text>
<text x="317.7" y="121.7">PF4</text>
<text x="317.7" y="125.3">PF5</text>
<text x="326.7" y="120.3">14</text>
<text x="326.7" y="123.9">15</text>
<text x="90.9" y="129.2">43</text>
<text x="98.1" y="127">PA6</text>
<text x="98.1" y="130.6">PA7</text>
<text x="139.2" y="127">PB6</text>
<text x="139.2" y="130.6">PB7</text>
<text x="148.5" y="129.2">137</text>
<text x="276.1" y="130.9">58</text>
<text x="278.1" y="127.4">5</text>
<text x="283.3" y="128.8">PE6</text>
<text x="317.7" y="128.8">PF6</text>
<text x="326.7" y="127.4">18</text>
<text x="326.7" y="130.9">19</text>
<text x="88.8" y="136.2">100</text>
<text x="98.1" y="137.6">PA8</text>
<text x="139.2" y="137.6">PB8</text>
<text x="148.5" y="136.2">139</text>
<text x="276.1" y="138">59</text>
<text x="283.3" y="132.3">PE7</text>
<text x="317.7" y="132.3">PF7</text>
<text x="326.7" y="138">20</text>
<text x="88.8" y="139.7">101</text>
<text x="88.8" y="143.3">102</text>
<text x="98.1" y="141.1">PA9</text>
<text x="139.2" y="141.1">PB9</text>
<text x="148.5" y="143.3">69</text>
<text x="148.5" y="139.7">140</text>
<text x="276.1" y="141.5">60</text>
<text x="283.3" y="139.4">PE8</text>
<text x="283.3" y="142.9">PE9</text>
<text x="317.7" y="139.4">PF8</text>
<text x="317.7" y="142.9">PF9</text>
<text x="326.7" y="141.5">21</text>
<text x="88.8" y="146.8">103</text>
<text x="98.1" y="144.7">PA10</text>
<text x="98.1" y="148.2">PA11</text>
<text x="137.2" y="144.7">PB10</text>
<text x="137.2" y="148.2">PB11</text>
<text x="148.5" y="146.8">70</text>
<text x="276.1" y="145">63</text>
<text x="276.1" y="148.6">64</text>
<text x="283.3" y="146.4">PE10</text>
<text x="283.3" y="150">PE11</text>
<text x="315.7" y="146.4">PF10</text>
<text x="315.7" y="150">PF11</text>
<text x="326.7" y="145">22</text>
<text x="326.7" y="148.6">49</text>
<text x="88.8" y="150.3">104</text>
<text x="88.8" y="153.8">105</text>
<text x="98.1" y="151.7">PA12</text>
<text x="98.1" y="155.3">PA13(JTMS-SWDIO)</text>
<text x="137.2" y="151.7">PB12</text>
<text x="137.2" y="155.3">PB13</text>
<text x="148.5" y="150.3">73</text>
<text x="148.5" y="153.8">74</text>
<text x="276.1" y="152.1">65</text>
<text x="276.1" y="155.6">66</text>
<text x="283.3" y="153.5">PE12</text>
<text x="315.7" y="153.5">PF12</text>
<text x="326.7" y="152.1">50</text>
<text x="326.7" y="155.6">53</text>
<text x="88.8" y="157.4">109</text>
<text x="88.8" y="160.9">110</text>
<text x="98.1" y="158.8">PA14(JTCK-SWCLK)</text>
<text x="137.2" y="158.8">PB14</text>
<text x="148.5" y="157.4">75</text>
<text x="148.5" y="160.9">76</text>
<text x="276.1" y="159.1">67</text>
<text x="283.3" y="157">PE13</text>
<text x="283.3" y="160.5">PE14</text>
<text x="315.7" y="157">PF13</text>
<text x="315.7" y="160.5">PF14</text>
<text x="326.7" y="159.1">54</text>
<text x="90.9" y="168">26</text>
<text x="98.1" y="162.3">PA15(JTDI)</text>
<text x="137.2" y="162.3">PB15</text>
<text x="148.5" y="168">114</text>
<text x="276.1" y="162.7">68</text>
<text x="283.3" y="164.1">PE15</text>
<text x="315.7" y="164.1">PF15</text>
<text x="326.7" y="162.7">55</text>
<text x="90.9" y="171.5">27</text>
<text x="98.1" y="169.4">PC0</text>
<text x="98.1" y="172.9">PC1</text>
<text x="139" y="169.4">PD0</text>
<text x="139" y="172.9">PD1</text>
<text x="148.5" y="171.5">115</text>
<text x="276.1" y="169.7">56</text>
<text x="276.1" y="173.2">57</text>
<text x="283.3" y="171.1">PG0</text>
<text x="293.9" y="171.1">PH0-OSC_IN(PH0)</text>
<text x="326.7" y="169.7">23</text>
<text x="326.7" y="173.2">24</text>
<text x="90.9" y="175">28</text>
<text x="90.9" y="178.5">29</text>
<text x="98.1" y="176.4">PC2</text>
<text x="98.1" y="180">PC3</text>
<text x="139" y="176.4">PD2</text>
<text x="139" y="180">PD3</text>
<text x="148.5" y="175">116</text>
<text x="148.5" y="178.5">117</text>
<text x="276.1" y="176.8">87</text>
<text x="283.3" y="174.7">PG1 PH1-OSC_OUT(PH1)</text>
<text x="283.3" y="178.2">PG2</text>
<text x="90.9" y="182.1">44</text>
<text x="90.9" y="185.6">45</text>
<text x="98.1" y="183.5">PC4</text>
<text x="139" y="183.5">PD4</text>
<text x="148.5" y="182.1">118</text>
<text x="148.5" y="185.6">119</text>
<text x="276.1" y="180.3">88</text>
<text x="276.1" y="183.8">89</text>
<text x="283.3" y="181.7">PG3</text>
<text x="283.3" y="185.2">PG4</text>
<text x="312.4" y="181.7">BOOT0</text>
<text x="326.7" y="180.3">138</text>
<text x="90.9" y="189.1">96</text>
<text x="98.1" y="187">PC5</text>
<text x="98.1" y="190.5">PC6</text>
<text x="139" y="187">PD5</text>
<text x="139" y="190.5">PD6</text>
<text x="148.5" y="189.1">122</text>
<text x="276.1" y="187.4">90</text>
<text x="276.1" y="190.9">91</text>
<text x="283.3" y="188.8">PG5</text>
<text x="314.8" y="188.8">NRST</text>
<text x="326.7" y="187.4">25</text>
<text x="90.9" y="192.7">97</text>
<text x="98.1" y="194.1">PC7</text>
<text x="139" y="194.1">PD7</text>
<text x="148.5" y="192.7">123</text>
<text x="276.1" y="194.4">92</text>
<text x="283.3" y="192.3">PG6</text>
<text x="283.3" y="195.8">PG7</text>
<text x="310" y="195.8">PDR_ON</text>
<text x="326.7" y="194.4">143</text>
<text x="90.9" y="199.7">98</text>
<text x="90.9" y="203.2">99</text>
<text x="98.1" y="201.1">PC8</text>
<text x="139" y="201.1">PD8</text>
<text x="148.5" y="199.7">77</text>
<text x="148.5" y="203.2">78</text>
<text x="276.1" y="201.5">93</text>
<text x="283.3" y="202.9">PG8</text>
<text x="311" y="202.9">VCAP_1</text>
<text x="326.7" y="201.5">71</text>
<text x="88.8" y="206.8">111</text>
<text x="98.1" y="204.6">PC9</text>
<text x="98.1" y="208.2">PC10</text>
<text x="137" y="208.2">PD10</text>
<text x="139" y="204.6">PD9</text>
<text x="148.5" y="206.8">79</text>
<text x="274.1" y="205">124</text>
<text x="274.1" y="208.5">125</text>
<text x="283.3" y="206.4">PG9</text>
<text x="283.3" y="209.9">PG10</text>
<text x="311" y="206.4">VCAP_2</text>
<text x="326.7" y="205">106</text>
<text x="88.8" y="210.3">112</text>
<text x="88.8" y="213.8">113</text>
<text x="98.1" y="211.7">PC11</text>
<text x="98.1" y="215.2">PC12</text>
<text x="137" y="211.7">PD11</text>
<text x="137" y="215.2">PD12</text>
<text x="148.5" y="210.3">80</text>
<text x="148.5" y="213.8">81</text>
<text x="274.1" y="212.1">126</text>
<text x="274.1" y="215.6">127</text>
<text x="283.3" y="213.5">PG11</text>
<text x="92.9" y="217.3">7</text>
<text x="92.9" y="220.9">8</text>
<text x="98.1" y="218.8">PC13</text>
<text x="137" y="218.8">PD13</text>
<text x="148.5" y="217.3">82</text>
<text x="148.5" y="220.9">85</text>
<text x="274.1" y="219.1">128</text>
<text x="283.3" y="217">PG12</text>
<text x="283.3" y="220.5">PG13</text>
<text x="92.9" y="224.4">9</text>
<text x="98.1" y="222.3">PC14-OSC32_IN(PC14) PD14</text>
<text x="98.1" y="225.8">PC15-OSC32_OUT(PC15)</text>
<text x="137" y="225.8">PD15</text>
<text x="148.5" y="224.4">86</text>
<text x="274.1" y="222.6">129</text>
<text x="274.1" y="226.2">132</text>
<text x="283.3" y="224">PG14</text>
<text x="283.3" y="227.6">PG15</text>
</g>
<g font-size="3.2">
<text x="281.9" y="48.4" transform="rotate(-90 281.9 48.4)">4</text>
<text x="274.8" y="64.5" transform="rotate(-90 274.8 64.5)">2</text>
</g>
</svg>
